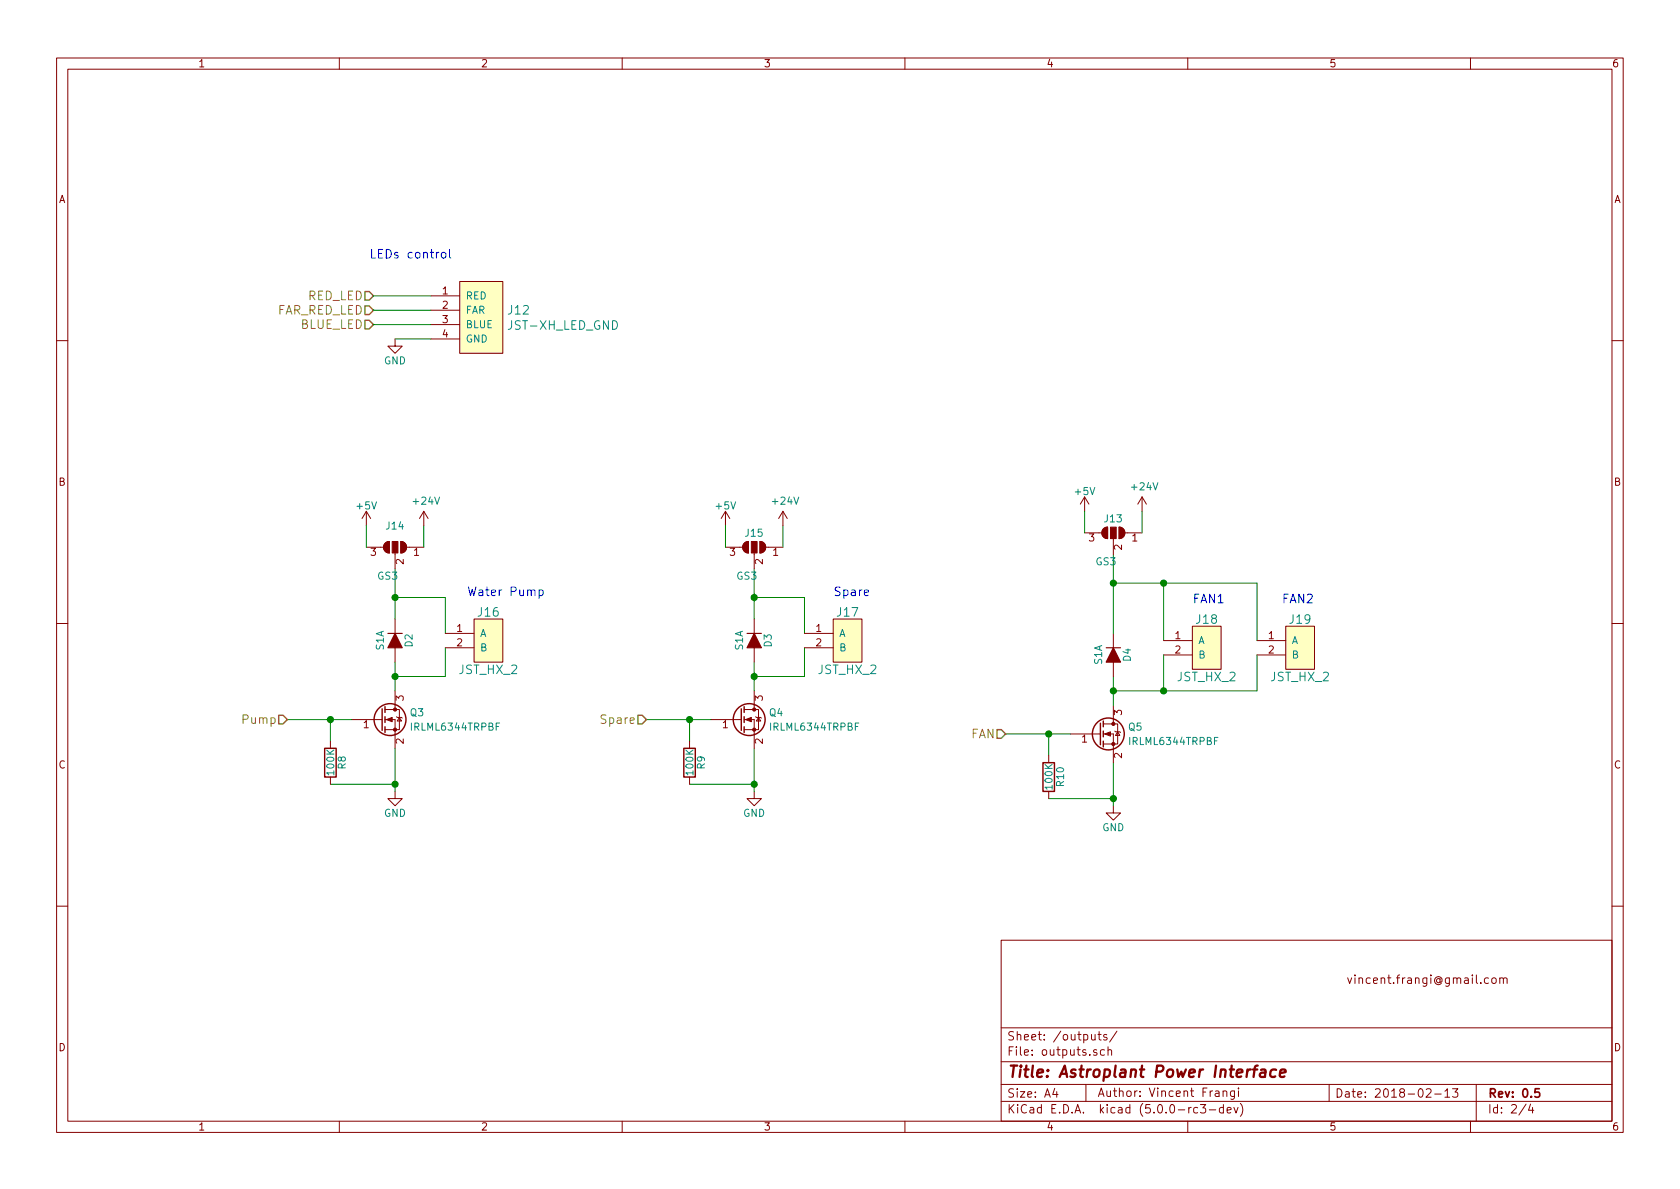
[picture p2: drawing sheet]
<svg xmlns="http://www.w3.org/2000/svg" width="297mm" height="210mm" viewBox="0 0 297 210" stroke-linecap="round" stroke-linejoin="round" font-family="sans-serif">
<g fill="none" stroke="#840000" stroke-width=".18">
<path d="M10 10.3h277v189.9h-277zM12 12.2h273v186.1h-273zM60 10.3v1.9M110 10.3v1.9M160 10.3v1.9M210 10.3v1.9M260 10.3v1.9M69.8 59.9v1.3h1.3l-1.3 1.3-1.2-1.3h1.2M76.2 52.3h5.1M76.2 54.9h5.1M76.2 57.4h5.1M76.2 59.9h5.1"/>
<path d="M81.3 49.8h7.6v12.7h-7.6zM10 60.2h2M285 60.2h2M64.8 96.8h3M64.8 90.4l-.8 1.3M64.8 90.4v2.6M64.8 90.4l.7 1.3M68 96.1l.5-.3h.3v2a1.03 1.03 0 0 1-.9-.6 1.03 1.03 0 0 1 .1-1.1zM69.8 97.8v2.8M70.9 95.8a1.02 1.02 0 0 1 1 1 1.02 1.02 0 0 1-1 1zM71.9 96.8h3M74.9 90.4l-.7 1.3"/>
<path d="M74.9 90.4v2.6M74.9 90.4l.8 1.3M128.3 96.8h3M128.3 90.4l-.8 1.3M128.3 90.4v2.6M128.3 90.4l.7 1.3M131.7 96l.6-.2v2a1.02 1.02 0 0 1-.9-.7 1.02 1.02 0 0 1 .3-1.1zM133.3 97.8v2.8M134.4 95.8a1.02 1.02 0 0 1 1 1 1.02 1.02 0 0 1-1 1zM135.4 96.8h3M138.4 90.4l-.7 1.3M138.4 90.4v2.6"/>
<path d="M138.4 90.4l.8 1.3M191.8 94.2h3M191.8 87.9l-.8 1.2M191.8 87.9v2.5M191.8 87.9l.7 1.2M195 93.6l.5-.3 .3-.1v2a1.03 1.03 0 0 1-.9-.5 1.03 1.03 0 0 1 .1-1.1zM196.8 95.2v2.8M197.9 93.2a1.02 1.02 0 0 1 1 1 1.02 1.02 0 0 1-1 1zM198.9 94.2h3M201.9 87.9l-.7 1.2M201.9 87.9v2.5M201.9 87.9l.8 1.2"/>
<path d="M10 110.3h2M69.8 109.5v7.6M78.7 112h5.1M78.7 114.5h5.1M83.8 109.5h5.1v7.6h-5.1zM133.3 109.5v7.6M142.2 112h5.1M142.2 114.5h5.1M147.3 109.5h5.1v7.6h-5.1zM196.8 112v7.6M205.7 113.3h5.1M205.7 115.8h5.1"/>
<path d="M210.8 110.7h5.1v7.7h-5.1zM222.2 113.3h5.1M222.2 115.8h5.1M227.3 110.7h5.1v7.7h-5.1zM285 110.3h2M58.4 131.1v1.2M58.4 137.4v1.3M62.2 127.2h5.1M67.4 127.2h.2M68.1 127.2h1.7v5.1M68.1 125.5h1.7M69.8 139.9v1.3h1.3l-1.3 1.3-1.2-1.3h1.2"/>
<path d="M69.8 125.5h.8v3.5h-2.5M69.8 122.2v3.3M70.1 126.7l.1 .2h.8l.1 .1M70.6 126.9l.4 .6h-.8zM121.9 131.1v1.2M121.9 137.4v1.3M125.7 127.2h5.1M130.9 127.2h.2M131.6 127.2h1.7v5.1M131.6 125.5h1.7M133.3 139.9v1.3h1.3l-1.3 1.3-1.2-1.3h1.2M133.3 125.5h.8v3.5h-2.5"/>
<path d="M133.3 122.2v3.3M133.6 126.7l.1 .2h.8l.1 .1M134.1 126.9l.4 .6h-.8zM185.4 133.6v1.3M185.4 139.9v1.3M189.2 129.8h5.1M194.4 129.8h.2M195.1 129.8h1.7v5.1M195.1 128h1.7M196.8 128h.8v3.6h-2.5M196.8 124.7v3.3M197.1 129.3l.1 .1h.8l.1 .1"/>
<path d="M197.6 129.4l.4 .6h-.8zM196.8 142.5v1.3h1.3l-1.3 1.2-1.2-1.2h1.2M10 160.2h2M177 166.3h108v32h-108zM263.2 173l-.4-.1-.3 .3v.6l.3 .1 .4-.1M263.8 173l.2-.1 .5 .1v.8l-.2 .1-.5-.1zM265.2 173l.2-.1 .4 .1v.9M265.2 172.9v1M265.8 173.1a.36 .36 0 0 1 .3-.2 .36 .36 0 0 1 .4 .2v.8M285 160.2h2M60 198.3v1.9M110 198.3v1.9"/>
<path d="M160 198.3v1.9M177 194.8h108M177 191.8h108M177 187.8h108M177 181.8h108M186.5 192.5l-.4 1h1M186.8 193v1M192 191.8v3M193 182.9l.1 .9 .3 .1 .2-.1M193.6 182.9v1M193.9 185.7l-.4-.1-.2 .2 .1 .2 .5 .2v.3h-.6M194.1 182.9h.6"/>
<path d="M194.3 182.4v1.3l.4 .2M195.3 185.7l-.5-.1-.2 .3v.6l.2 .1 .5-.1M195.7 183l-.4-.1-.2 .2 .1 .3 .5 .1v.3h-.6M195.9 185.7l.2-.1 .4 .1v.9M195.9 185.1v1.5M197.5 182.3l-1.3 2M210 198.3v1.9M211.8 195.9l-.5-.1-.3 .3 .1 .6 .2 .1 .5-.1M212.2 195.3h1l-.5 .6 .4 .1v.7l-.2 .1-.7-.1M213.8 196.3h1.2M214.9 193h.6v.9M215.5 193.3h-.4l-.3 .2 .3 .4 .4-.1"/>
<path d="M216.3 193a.37 .37 0 0 1 .6 .1v.8M216.3 192.9v1M216.3 195.9l-.4-.1-.3 .3 .1 .6 .2 .1 .4-.1M216.3 195.3v1.5M217 196.3l.7-.1-.1-.3-.4-.1-.2 .2v.7h.6M218.2 195.8l.3 1 .4-1M218.3 192.9v1.2l-.3 .3-.4-.1M218.3 193l-.5-.1-.2 .3 .1 .6h.6M219 192.4v.2M219 192.9v1M219.3 195.1a1.71 1.71 0 0 1 0 2.3M235 191.8v3"/>
<path d="M252.2 192.7l.2-.2h.4l.2 .5-.9 1h.9M253.7 193.5h1.1M255.5 193l.4-.5v1.5M255.5 194h.8M256.8 192.5h1l-.5 .6 .4 .1v.7l-.2 .1-.7-.1M260 198.3v1.9M261 191.8v6.5M269.8 195.2l-1.2 2M270.6 195.2l-.3 1.1h.9M271 195.8v1"/>
</g>
<path d="M272.2 192.5h-.8v.7l.2-.1 .5 .1 .1 .2v.5l-.2 .1-.6-.1" fill="none" stroke="#840000" stroke-width=".3"/>
<path d="M221.5 189.1h.8M222.4 188.4l-.4 .1-.1 .2-.3 1.7M223 189.2h.7l-.1 1.2M223.8 189.6l-.7 .1a.4 .4 0 0 0-.4 .3 .4 .4 0 0 0 .3 .4l.7-.1M225.6 189.2a.68 .68 0 0 0-1 .3v.6l.1 .2 .2 .1 .6-.1M226.3 189.8l1-.2v-.4l-.6-.1-.3 .3-.1 .9 .2 .1 .6-.1" fill="none" stroke="#840000" stroke-width=".41"/>
<g fill="none" stroke="#008400" stroke-width=".18">
<path d="M66 52.3h10.2M66 54.9h10.2M66 57.4h10.2M69.8 59.9h6.4M64.8 93v3.8M74.9 93v3.8M128.3 93v3.8M138.4 93v3.8M191.8 90.4v3.8M196.8 98v14M201.9 90.4v3.8M69.8 105.7h8.9v6.3"/>
<path d="M69.8 100.6v8.9M69.8 117.1v5.1M78.7 114.5v5.1h-8.9M133.3 100.6v8.9M133.3 117.1v5.1M133.3 105.7h8.9v6.3M142.2 114.5v5.1h-8.9M196.8 119.6v5.1M196.8 103.1h25.4v10.2M205.7 103.1v10.2M205.7 115.8v6.4M222.2 115.8v6.4h-25.4"/>
<path d="M50.8 127.2h11.4M58.4 138.7h11.4M58.4 127.2v3.9M69.8 132.3v7.6M114.3 127.2h11.4M121.9 127.2v3.9M121.9 138.7h11.4M133.3 132.3v7.6M177.8 129.8h11.4M185.4 129.8v3.8M196.8 134.9v7.6M185.4 141.2h11.4"/>
</g>
<g fill="#008400" stroke="#008400" stroke-width=".25">
<circle cx="196.9" cy="122.2" r=".51"/>
<circle cx="196.9" cy="103.1" r=".51"/>
<circle cx="185.4" cy="129.8" r=".51"/>
<circle cx="196.9" cy="141.2" r=".51"/>
<circle cx="133.4" cy="119.6" r=".51"/>
<circle cx="133.4" cy="105.7" r=".51"/>
<circle cx="121.9" cy="127.2" r=".51"/>
<circle cx="133.4" cy="138.7" r=".51"/>
<circle cx="205.7" cy="103.1" r=".51"/>
<circle cx="205.7" cy="122.2" r=".51"/>
<circle cx="69.9" cy="119.6" r=".51"/>
<circle cx="69.9" cy="105.7" r=".51"/>
<circle cx="58.4" cy="127.2" r=".51"/>
<circle cx="69.9" cy="138.7" r=".51"/>
</g>
<path d="M64.5 54.1h.8l.7 .8-.7 .7h-.8zM64.5 56.6h.8l.7 .8-.7 .8h-.8zM64.5 51.6h.8l.7 .7-.7 .8h-.8zM49.3 126.5h.7l.8 .7-.8 .8h-.7zM112.8 126.5h.7l.8 .7-.8 .8h-.7zM176.3 129h.7l.8 .8-.8 .8h-.7z" fill="none" stroke="#848400" stroke-width=".25"/>
<path d="M65.7 44.1v1.5h.7M79.5 44.1v1.3l.2 .2M95.3 104.4l.5-.1 .2 .3v.4l-.1 .3h-.6M95.3 104.3v1.5" fill="none" stroke="#0000c2" stroke-width=".18"/>
<path d="M68.6 112h2.5M132.1 112h2.5M195.6 114.5h2.5" fill="none" stroke="#840000" stroke-width=".2"/>
<g fill="#840000" stroke="#840000" stroke-width=".2">
<path d="M69.8 112l1.3 2.5h-2.5z"/>
<path d="M133.3 112l1.3 2.5h-2.5z"/>
<path d="M196.8 114.5l1.3 2.6h-2.5z"/>
</g>
<g fill="#840000" stroke="#840000" stroke-width=".18">
<path d="M134.4 95.8a1.02 1.02 0 0 1 1 1 1.02 1.02 0 0 1-1 1z"/>
<path d="M131.7 96l.6-.2v2a1.02 1.02 0 0 1-.9-.7 1.02 1.02 0 0 1 .3-1.1z"/>
<path d="M132.8 95.8h1.1v2h-1.1z"/>
<path d="M70.9 95.8a1.02 1.02 0 0 1 1 1 1.02 1.02 0 0 1-1 1z"/>
<path d="M68 96.1l.5-.3h.3v2a1.03 1.03 0 0 1-.9-.6 1.03 1.03 0 0 1 .1-1.1z"/>
<path d="M69.3 95.8h1.1v2h-1.1z"/>
<path d="M197.9 93.2a1.02 1.02 0 0 1 1 1 1.02 1.02 0 0 1-1 1z"/>
<path d="M195 93.6l.5-.3 .3-.1v2a1.03 1.03 0 0 1-.9-.5 1.03 1.03 0 0 1 .1-1.1z"/>
<path d="M196.3 93.2h1.1v2h-1.1z"/>
<path d="M195.3 129.8l1-.4v.8z"/>
<path d="M131.8 127.2l1-.3v.7z"/>
<path d="M68.3 127.2l1-.3v.7z"/>
<circle cx="196.8" cy="131.6" r=".28"/>
<circle cx="196.8" cy="128" r=".28"/>
<circle cx="133.3" cy="129" r=".28"/>
<circle cx="133.3" cy="125.5" r=".28"/>
<circle cx="69.8" cy="129" r=".28"/>
<circle cx="69.8" cy="125.5" r=".28"/>
</g>
<g fill="none" stroke="#840000" stroke-width=".25">
<path d="M57.4 132.3h2v5.1h-2zM67.6 125.3v3.9M68.1 125v1M68.1 126.7v1.1M68.1 128.5v1M120.9 132.3h2v5.1h-2zM131.1 125.3v3.9M131.6 125v1M131.6 126.7v1.1M131.6 128.5v1M184.4 134.9h2v5h-2zM194.6 127.9v3.8"/>
<path d="M195.1 127.5v1M195.1 129.3v1M195.1 131.1v1"/>
<circle cx="69" cy="127.2" r="2.82"/>
<circle cx="132.5" cy="127.2" r="2.82"/>
<circle cx="196" cy="129.8" r="2.82"/>
</g>
<g fill="#ffffc2" stroke="#ffffc2" stroke-width=".18">
<path d="M210.8 110.7h5.1v7.7h-5.1z"/>
<path d="M227.3 110.7h5.1v7.7h-5.1z"/>
<path d="M147.3 109.5h5.1v7.6h-5.1z"/>
<path d="M83.8 109.5h5.1v7.6h-5.1z"/>
<path d="M81.3 49.8h7.6v12.7h-7.6z"/>
</g>
<text font-size="2.8" fill="#840000" x="178" y="190.5">Title: Astroplant Power Interface</text>
<g font-size="2.1" fill="#0000c2">
<text x="66.8" y="45.7">LEDs control</text>
<text x="82.5" y="105.4">Water Pump</text>
<text x="147.3" y="105.4">Spare</text>
<text x="210.8" y="106.7">FAN1</text>
<text x="226.9" y="106.7">FAN2</text>
</g>
<g font-size="2.1" fill="#848400">
<text x="54.4" y="53.1">RED_LED</text>
<text x="48.8" y="55.6">FAR_RED_LED</text>
<text x="53.1" y="58.2">BLUE_LED</text>
<text x="43.1" y="128">Pump</text>
<text x="106.6" y="128">Spare</text>
<text x="171.7" y="130.6">FAN</text>
</g>
<g font-size="2.1" fill="#008484">
<text x="89.9" y="55.6">J12</text>
<text x="90.1" y="58.3">JST-XH_LED_GND</text>
<text x="84.6" y="109">J16</text>
<text x="148.1" y="109">J17</text>
<text x="211.6" y="110.3">J18</text>
<text x="228.1" y="110.3">J19</text>
<text x="81.2" y="119.2">JST_HX_2</text>
<text x="144.7" y="119.2">JST_HX_2</text>
<text x="208.2" y="120.5">JST_HX_2</text>
<text x="224.7" y="120.5">JST_HX_2</text>
</g>
<g font-size="2.1" fill="#840000">
<text x="238" y="174">vincent.frangi@gmail.com</text>
<text x="178" y="184">Sheet: /outputs/</text>
<text x="178" y="186.7">File: outputs.sch</text>
<text x="178" y="196.9">KiCad E.D.A. kicad (5.0.0-rc3-dev)</text>
<text x="178" y="194.1">Size: A4</text>
<text x="194" y="194">Author: Vincent Frangi</text>
<text x="236" y="194.1">Date: 2018-02-13</text>
<text x="263" y="194.1">Rev: 0.5</text>
<text x="263" y="196.9">Id: 2/4</text>
</g>
<g font-size="1.8" fill="#840000">
<text x="35" y="11.9">1</text>
<text x="85" y="11.9">2</text>
<text x="135" y="11.9">3</text>
<text x="185" y="11.9">4</text>
<text x="235" y="11.9">5</text>
<text x="285" y="11.9">6</text>
<text x="10.4" y="35.9">A</text>
<text x="285.4" y="35.9">A</text>
<text x="78.3" y="52.1">1</text>
<text x="78.3" y="54.6">2</text>
<text x="78.3" y="57.1">3</text>
<text x="78.3" y="59.7">4</text>
<text x="10.4" y="85.9">B</text>
<text x="285.4" y="85.9">B</text>
<text x="192.6" y="95.8">3</text>
<text x="200.2" y="95.8">1</text>
<text x="65.6" y="98.3">3</text>
<text x="71.4" y="99.8" transform="rotate(-90 71.4 99.8)">2</text>
<text x="73.2" y="98.3">1</text>
<text x="129.1" y="98.3">3</text>
<text x="134.9" y="99.8" transform="rotate(-90 134.9 99.8)">2</text>
<text x="136.7" y="98.3">1</text>
<text x="198.4" y="97.3" transform="rotate(-90 198.4 97.3)">2</text>
<text x="80.8" y="111.8">1</text>
<text x="144.3" y="111.8">1</text>
<text x="207.8" y="113">1</text>
<text x="224.3" y="113">1</text>
<text x="80.8" y="114.3">2</text>
<text x="144.3" y="114.3">2</text>
<text x="207.8" y="115.6">2</text>
<text x="224.3" y="115.6">2</text>
<text x="71.4" y="123.9" transform="rotate(-90 71.4 123.9)">3</text>
<text x="134.9" y="123.9" transform="rotate(-90 134.9 123.9)">3</text>
<text x="64.3" y="128.8">1</text>
<text x="71.4" y="131.5" transform="rotate(-90 71.4 131.5)">2</text>
<text x="127.8" y="128.8">1</text>
<text x="134.9" y="131.5" transform="rotate(-90 134.9 131.5)">2</text>
<text x="191.3" y="131.3">1</text>
<text x="198.4" y="126.5" transform="rotate(-90 198.4 126.5)">3</text>
<text x="10.4" y="135.9">C</text>
<text x="198.4" y="134.1" transform="rotate(-90 198.4 134.1)">2</text>
<text x="285.4" y="135.9">C</text>
<text x="10.4" y="185.9">D</text>
<text x="285.4" y="185.9">D</text>
<text x="35" y="199.9">1</text>
<text x="85" y="199.9">2</text>
<text x="135" y="199.9">3</text>
<text x="185" y="199.9">4</text>
<text x="235" y="199.9">5</text>
<text x="285" y="199.9">6</text>
</g>
<g font-size="1.8" fill="#008484">
<text x="82.3" y="53">RED</text>
<text x="82.3" y="55.5">FAR</text>
<text x="82.3" y="58">BLUE</text>
<text x="67.9" y="64.4">GND</text>
<text x="82.3" y="60.6">GND</text>
<text x="73.2" y="89.2">+24V</text>
<text x="136.7" y="89.2">+24V</text>
<text x="190.2" y="87.5">+5V</text>
<text x="200.2" y="86.7">+24V</text>
<text x="63.2" y="90.1">+5V</text>
<text x="68.4" y="93.6">J14</text>
<text x="126.7" y="90.1">+5V</text>
<text x="131.9" y="94.9">J15</text>
<text x="195.4" y="92.4">J13</text>
<text x="193.8" y="100">GS3</text>
<text x="66.8" y="102.5">GS3</text>
<text x="130.3" y="102.5">GS3</text>
<text x="84.8" y="112.6">A</text>
<text x="148.3" y="112.6">A</text>
<text x="211.8" y="113.9">A</text>
<text x="228.3" y="113.9">A</text>
<text x="67.9" y="115" transform="rotate(-90 67.9 115)">S1A</text>
<text x="72.9" y="114.4" transform="rotate(-90 72.9 114.4)">D2</text>
<text x="84.8" y="115.2">B</text>
<text x="131.4" y="115" transform="rotate(-90 131.4 115)">S1A</text>
<text x="136.4" y="114.4" transform="rotate(-90 136.4 114.4)">D3</text>
<text x="148.3" y="115.2">B</text>
<text x="194.9" y="117.5" transform="rotate(-90 194.9 117.5)">S1A</text>
<text x="199.9" y="116.9" transform="rotate(-90 199.9 116.9)">D4</text>
<text x="211.8" y="116.5">B</text>
<text x="228.3" y="116.5">B</text>
<text x="72.6" y="126.7">Q3</text>
<text x="72.9" y="129.2">IRLML6344TRPBF</text>
<text x="136.1" y="126.7">Q4</text>
<text x="136.4" y="129.2">IRLML6344TRPBF</text>
<text x="199.6" y="129.2">Q5</text>
<text x="199.9" y="131.7">IRLML6344TRPBF</text>
<text x="59.1" y="137" transform="rotate(-90 59.1 137)">100K</text>
<text x="61.1" y="136" transform="rotate(-90 61.1 136)">R8</text>
<text x="122.6" y="137" transform="rotate(-90 122.6 137)">100K</text>
<text x="124.6" y="136" transform="rotate(-90 124.6 136)">R9</text>
<text x="186.1" y="139.5" transform="rotate(-90 186.1 139.5)">100K</text>
<text x="188.1" y="139" transform="rotate(-90 188.1 139)">R10</text>
<text x="67.9" y="144.4">GND</text>
<text x="131.4" y="144.4">GND</text>
<text x="194.9" y="147">GND</text>
</g>
</svg>
